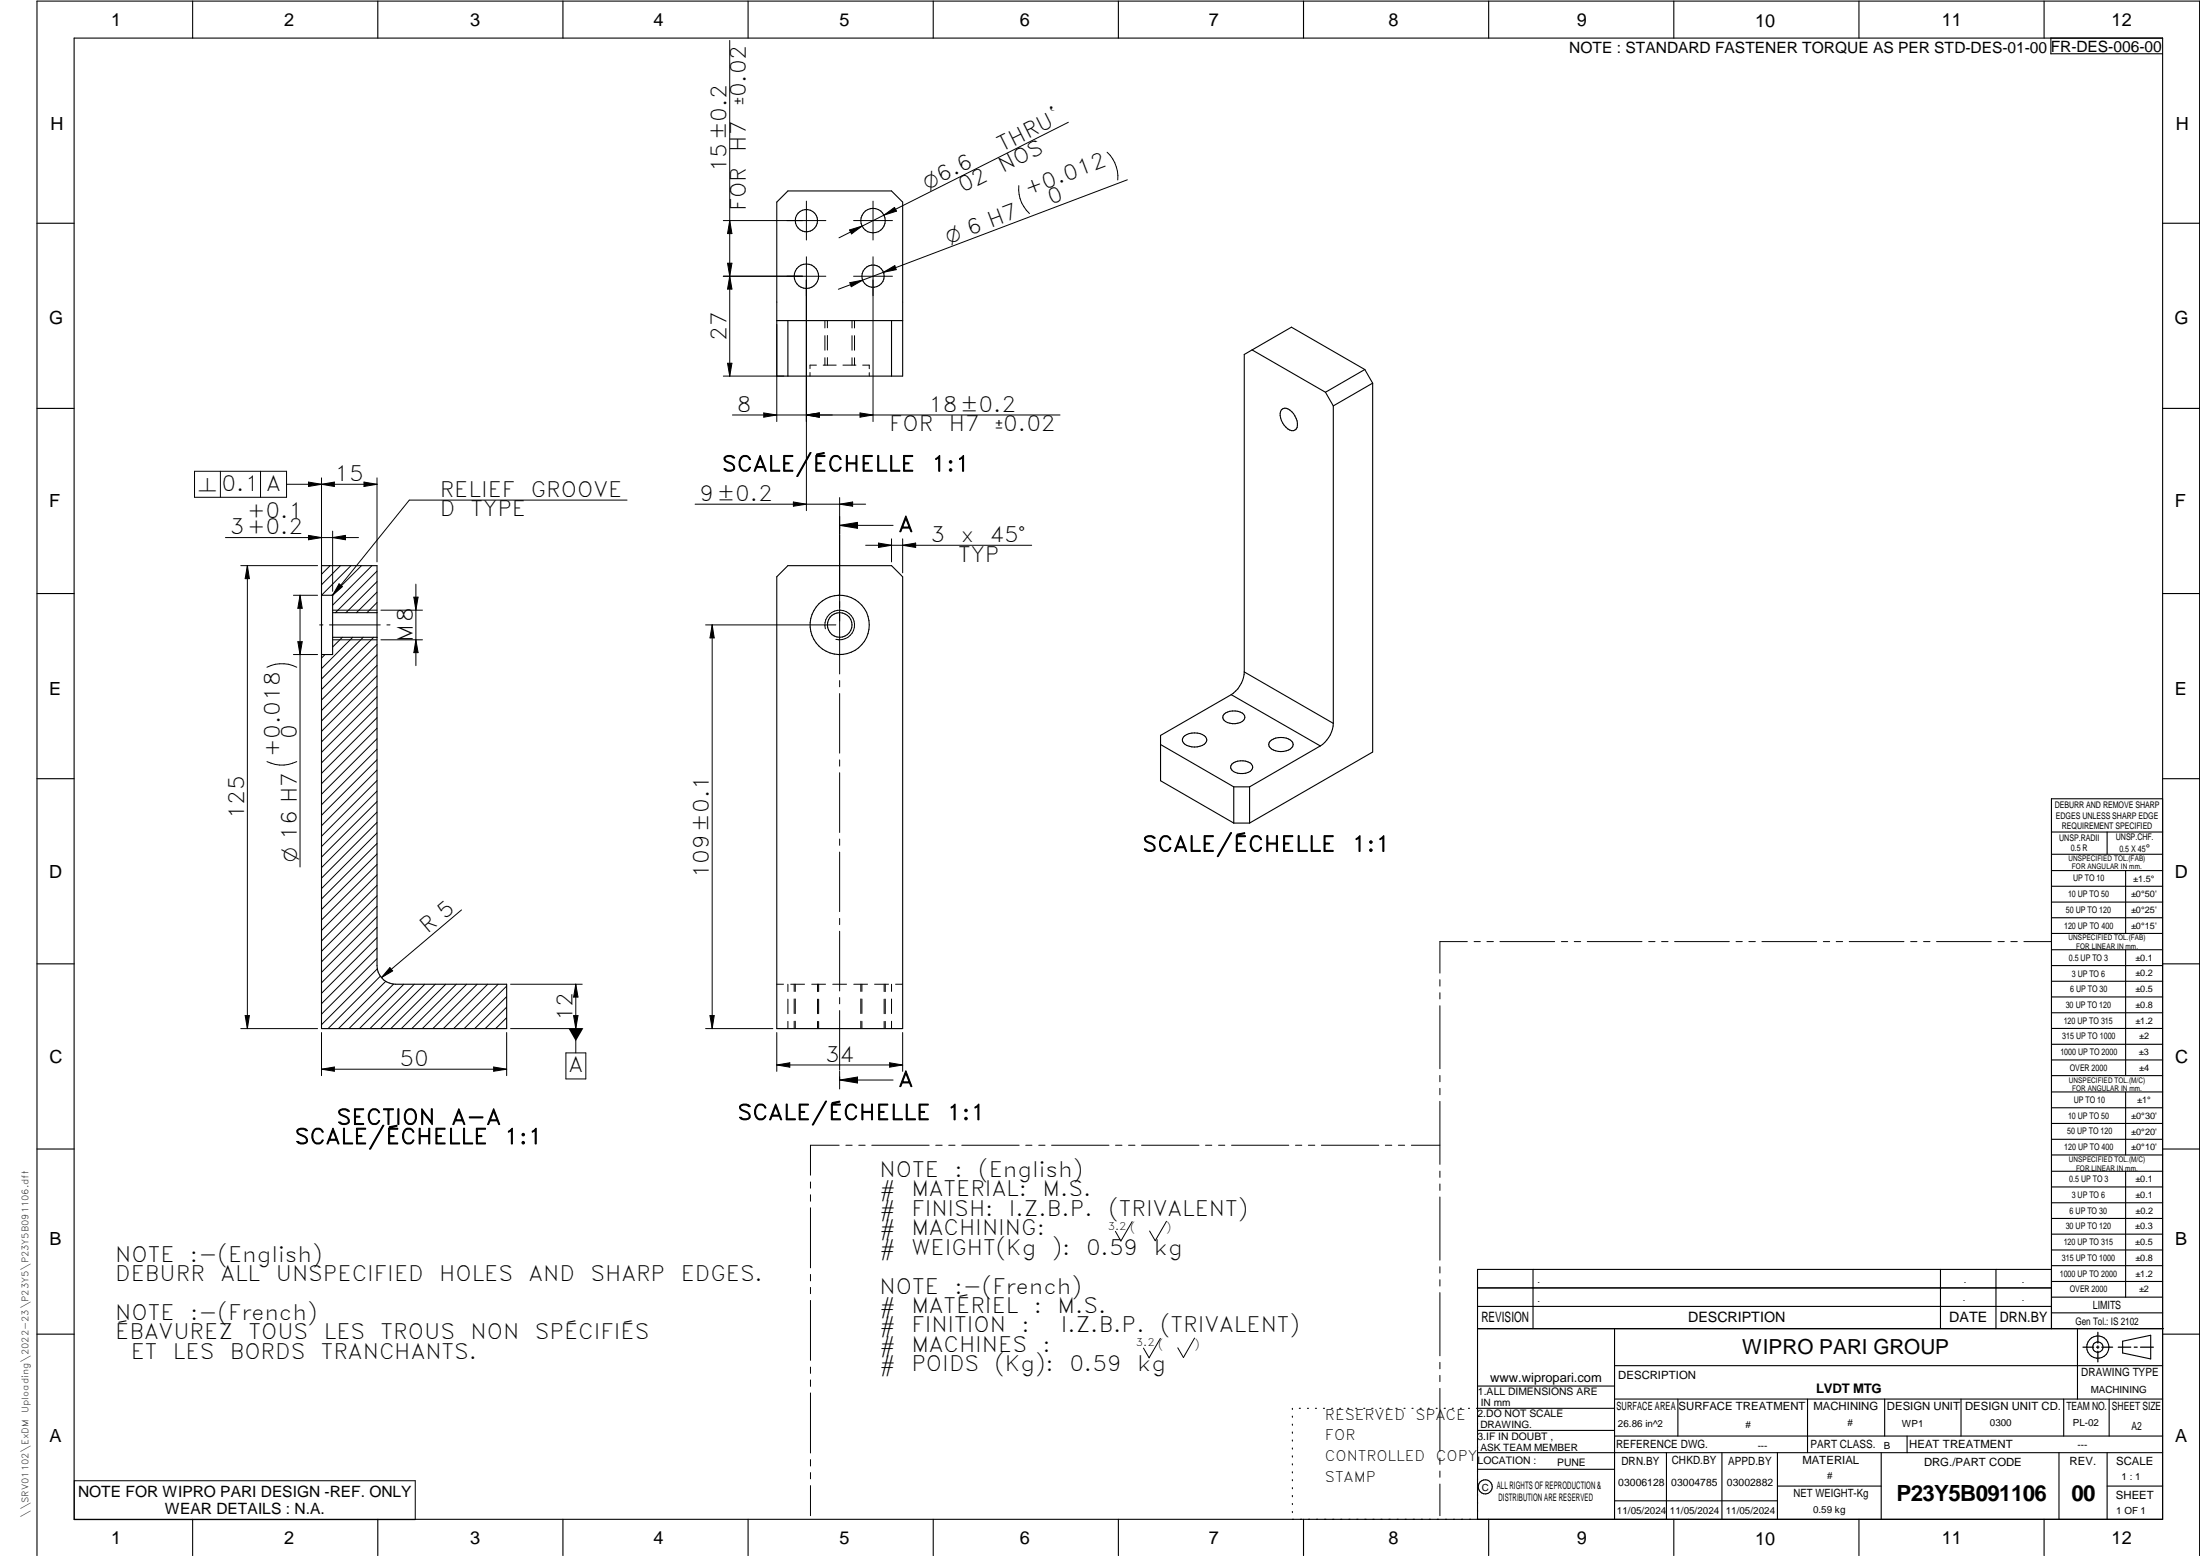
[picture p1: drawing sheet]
<svg xmlns="http://www.w3.org/2000/svg" width="594mm" height="420mm" viewBox="0 0 594 420" stroke-linecap="round" stroke-linejoin="round" font-family="sans-serif">
<g fill="none" stroke="#000" stroke-width=".3">
<path d="M20 10.3h564v400h-564zM52 .3v10M102 .3v10M152 .3v10M202 .3v10M252 .3v10M302 .3v10M352 .3v10M402 .3v10M452 .3v10M502 .3v10M552 .3v10"/>
<path d="M553.8 10.3v4.2h30.2M212.8 51.6h27.9l3 3v47h-33.9v-47zM10 60.3h10M584 60.3h10M209.8 86.6h33.9M212.8 86.6v15M240.7 86.6v15M338.1 94.5l19.8 11.4M368.5 99.8l-10.6 6.1M368.5 99.8l-19.8-11.5-12.7 7.4v85.7M368.5 99.8l2.2 3.7M10 110.3h10"/>
<path d="M346 110.7a1.86 1.86 0 0 1 2.8 .5 4.1 4.1 0 0 1 1.2 4.7 1.82 1.82 0 0 1-2.7-.5 4.2 4.2 0 0 1-1.3-4.7zM357.9 105.9l2.1 3.7M360 109.6v85.7M370.7 103.5v99.6l-33.3 19.1M370.7 103.5l-10.7 6.1M584 110.3h10M86.8 152.7h15v108a5.1 5.1 0 0 0 5 5.1h30v11.9h-50zM209.8 155.7l3-3h27.9l3 3v122h-33.9zM10 160.3h10M86.8 160.7h3v16h-3M89.8 165.4h12M89.8 172.1h12"/>
<path d="M584 160.3h10M319.6 199a4.7 4.7 0 0 1 5.9 0 1.46 1.46 0 0 1-.9 2.3 4.4 4.4 0 0 1-5.2-1.1l-.1-.4zM330.5 192.9a4.3 4.3 0 0 1 5.3 0 1.39 1.39 0 0 1-.9 2.2 4 4 0 0 1-4.6-1v-.8zM332.5 187.6l-19.1 11v12.2l19.8 11.4M332.5 187.6l24 13.8M336 181.4l24 13.9M336 181.4a7.8 7.8 0 0 1-3.5 6.2M360 195.3a7.6 7.6 0 0 1-3.5 6.1M10 210.3h10M313.4 201l19.8 11.5M332.6 206.3a4.3 4.3 0 0 1 5.3 0 1.39 1.39 0 0 1-.9 2.3 3.8 3.8 0 0 1-4.6-1l-.1-.5zM333.2 212.5v9.7"/>
<path d="M333.2 212.5h4.2M337.4 212.5v9.7M342.9 200.2a4.7 4.7 0 0 1 6 0 1.46 1.46 0 0 1-.9 2.3 4.4 4.4 0 0 1-5.3-1l-.1-.5zM356.5 201.4l-19.1 11.1M584 215.7h-30v143.1M584 210.3h10M333.2 222.2h4.2M554 224.7h30M554 230.7h30M554 235.1h30M554 239.3h30M569 224.7v6"/>
<path d="M574 235.1v17M554 243.6h30M554 247.8h30M554 252.1h30M554 256.5h30M574 256.5v33.9M10 260.3h10M554 260.7h30M554 265h30M554 269.2h30M554 273.5h30M554 277.7h30"/>
<path d="M584 260.3h10M554 282h30M554 286.2h30M554 290.4h30M554 294.9h30M554 299.1h30M574 294.9v17M10 310.3h10M554 303.4h30M554 307.6h30M554 311.9h30M554 316.3h30"/>
<path d="M574 316.3v34M584 310.3h10M554 320.5h30M554 324.8h30M554 329h30M554 333.2h30M554 337.5h30M399 358.8h185.2M399 352.8h155M399 347.8h155M414 342.8v16M436 358.8v51.5"/>
<path d="M524 342.8v16M539 342.8v16M554 341.8h30M554 346h30M554 350.3h30M554 354.5h30M554 342.8h-155v67.5M561 358.8v19M10 360.3h10M399 374.3h37M436 377.8h148M453.1 377.8v10"/>
<path d="M488.1 377.8v14.5M508.9 377.8v10M529.5 377.8v10M557.3 377.8v10M569.5 377.8v10M573.2 362.2l7.6-1.6v6.3l-7.6-1.6zM584 368.8h-148M584 360.3h10M349 380.3v.3M349 382.4v.3M349 384.6v.3M349 386.7v.3"/>
<path d="M349 388.8v.3M349 391v.3M349 393.1v.3M349 395.3v.3M349 397.4v.3M349 399.5v.3M350.9 380.3h.2M353.1 380.3h.2M355.2 380.3h.3M357.4 380.3h.3M359.6 380.3h.3M361.7 380.3h.3"/>
<path d="M363.9 380.3h.3M366.1 380.3h.3M368.3 380.3h.2M370.4 380.3h.3M372.6 380.3h.3M374.8 380.3h.3M376.9 380.3h.4M379.1 380.3h.3M381.3 380.3h.3M383.4 380.3h.4M385.6 380.3h.3M387.8 380.3h.3"/>
<path d="M390 380.3h.3M392.2 380.3h.3M394.3 380.3h.3M396.5 380.3h.3M398.7 380.3h37.3M399 396.7h37M399 392.3h185M399 386.2h37M436 387.8h148M450 392.3v18M465 392.3v18M480 392.3v18"/>
<path d="M508 392.3v18M515 387.8v4.5M556 392.3v18M569 392.3v18M52 410.3v9.7M102 410.3v9.7M152 410.3v9.7M202 410.3v9.7M252 410.3v9.7M302 410.3v9.7M349 401.7v.3M349 403.8v.4"/>
<path d="M349 406v.3M349 408.1v.3M352 410.3v9.7M402 410.3v9.7M436 405.3h44M452 410.3v9.7M480 401.3h28M502 410.3v9.7M552 410.3v9.7M569 401.3h15M10 420v-419.7h584v419.7"/>
<circle cx="217.8" cy="59.6" r="3"/>
<circle cx="235.7" cy="59.6" r="3.3"/>
<circle cx="217.8" cy="74.6" r="3.3"/>
<circle cx="235.7" cy="74.6" r="3"/>
<circle cx="226.7" cy="168.7" r="8"/>
<circle cx="226.7" cy="168.8" r="3.3"/>
<circle cx="566.5" cy="363.7" r="1.39"/>
<circle cx="566.5" cy="363.8" r="3"/>
<circle cx="401.1" cy="401.5" r="1.9"/>
</g>
<g fill="none" stroke="#000" stroke-width=".27">
<path d="M197.1 10.9v90.7M288.5 33l-49.8 25.1M195.3 59.6h27.7M197.1 59.6l.5 3.5h-1.1zM217.8 54.3v10.5M230.5 59.6h10.5M235.7 54.3v10.5M238.7 58.1l-12.1 6.1M238.7 58.1l2.8-2.1 .6 1zM275.1 50.1a9 9 0 0 0 2.9 7.6M299 41.1a9 9 0 0 1 2.8 7.5M304.4 48.6l-65.9 24.9"/>
<path d="M196.5 71.1h1.1l-.5 3.5zM197.1 74.6l.5 3.5h-1.1zM217.8 69.3v68.6M223 74.6h-27.7M229.4 62.1l3.4-1.1-2.9 2.2zM229.5 76.3l3.5-.7-3.1 1.8zM230.5 74.6h10.5M235.7 69.3v44.5M238.5 73.5l3.1-1.8 .4 1.1zM238.5 73.5l-12.1 4.6M196.5 98.1h1.1l-.5 3.5zM209.8 87.6v26.2"/>
<path d="M220.5 98.6h-1.8v.9M222.3 98.6h3.5M222.8 86.6v2M222.8 90.6v4M222.8 96.6v2M223.4 86.6v1.9M223.4 90.6v3.9M223.4 96.6v2M227.6 98.6h3.5M230.1 86.6v2M230.1 90.6v4M230.1 96.6v2"/>
<path d="M230.8 86.6v2M230.8 90.6v4M230.8 96.6v2M233 98.6h1.7v1M195.3 101.6h16.4M197.8 112.1h88.5M206.2 111.5l3.6 .6-3.6 .5zM217.8 112.1l3.4-.6v1.1zM218.7 100.6v1M232.2 111.5l3.5 .6-3.5 .5zM234.7 100.6v1M52.5 127.3h24.9v7h-24.9z"/>
<path d="M59.5 127.3v7M70.4 127.3v7M77.4 130.8h24.4M83.3 130.2l7 1.2v-1.2l-7 1.2zM86.8 129v30.7M98.3 130.2l3.5 .6-3.5 .6zM101.8 129v22.7M169.3 135h-58.8l-20.7 25.7M187.7 136.1h46.1M214.2 135.6l3.6 .5-3.6 .6zM226.7 134.4v47.6M226.7 136.1l3.5-.5v1.1z"/>
<path d="M60.9 145.2h35.9M65 152.7h20.8M66.8 152.7l.5 3.6h-1.1zM66.8 152.7v125M83.3 144.6l3.5 .6-3.5 .6zM89.1 152.7l-2.3 2.4M89.8 145.2l3.5-.6v1.2zM89.8 143.4v16.3M91.6 157.6l.8 .8-2.6 2.3zM91.9 152.7l-5.1 5.2M94.8 152.7l-8 8M97.6 152.7l-8 8"/>
<path d="M100.5 152.7l-10.7 10.7M101.8 154.2l-11.2 11.2M101.8 157.1l-8.4 8.3M101.8 159.9l-5.5 5.5M112.3 157.7v22M226.7 141.9h14.5M226.7 141.9l4.9-.8v1.6zM233.8 147.2h44.8M237.2 146.6l3.5 .6-3.5 .6zM240.7 145.5v6.2M243.7 145.5v9.2M243.7 147.2l3.6-.6v1.2z"/>
<path d="M79.2 160.7h6.6M79.2 176.7h6.6M80.4 173.3h1.2l-.6 3.4zM81 160.7v73.4M81 160.7l.6 3.6h-1.2zM86.3 168.7h.9M87.8 176.7l-1 1M89 168.7h13.7M89.8 164.8h12M89.8 172.8h12M92.4 172.1l-2.6 2.6M95.2 172.1l-8.4 8.5"/>
<path d="M98.1 172.1l-11.3 11.2M100.9 172.1l-14.1 14.1M101.8 174l-15 15M101.8 176.8l-15 15.1M101.8 179.7l-15 15M101.8 162.7l-2.7 2.7M102.9 164.8h11.2M102.9 172.8h11.2M104.5 168.7h.8M111.8 161.2h1.1l-.6 3.6zM112.3 172.8l.6 3.4h-1.1zM190.5 168.7h35.2"/>
<path d="M192.3 168.7v109M192.3 168.7l.6 3.6h-1.2zM222.9 169.8a4 4 0 0 1 3.5-5 4 4 0 0 1 4.3 4.3 4 4 0 0 1-5 3.5M80.1 180.2a9 9 0 0 0-8 0M101.8 182.5l-15 15M101.8 185.3l-15 15M101.8 188.2l-15 15M101.8 191l-15 15M101.8 193.8l-15 15M101.8 196.6l-15 15M101.8 199.5l-15 15M226.7 183.8v1.7"/>
<path d="M226.7 187.3v16.1M80.1 205.7a9 9 0 0 1-8 0M101.8 202.3l-15 15M101.8 205.1l-15 15M101.8 207.9l-15 15.1M101.8 210.8l-15 15M101.8 213.6l-15 15M101.8 216.5l-15 14.9M101.8 219.3l-15 15M226.7 205.2v1.7M226.7 208.7v16.1M101.8 222.1l-15 15"/>
<path d="M101.8 224.9l-15 15M101.8 227.8l-15 14.9M101.8 230.6l-15 15M101.8 233.4l-15 15M101.8 236.2l-15 15M101.8 239.1l-15 15M226.7 226.6v1.7M226.7 230.1v16.1M101.8 241.9l-15 15M101.8 244.7l-15 15M101.8 247.6l-15 15M101.8 250.4l-15 15"/>
<path d="M101.8 253.2l-15 15M101.8 256l-15 15M101.8 258.9l-15 15M124.6 245.7l-21.6 18.3M226.7 248v1.7M226.7 251.5v16.1M396.2 254.3h-7.4v8.5M398.1 254.3h1.6M401.5 254.3h1.8M405 254.3h14.8M421.6 254.3h1.7M425.1 254.3h1.7"/>
<path d="M428.6 254.3h14.8M445.2 254.3h1.7M448.7 254.3h1.7M452.2 254.3h14.8M468.8 254.3h1.7M472.3 254.3h1.7M475.8 254.3h14.8M492.4 254.3h1.7M495.8 254.3h1.8M499.4 254.3h14.7M516 254.3h1.6M519.4 254.3h1.8"/>
<path d="M522.9 254.3h14.8M539.5 254.3h1.7M543 254.3h1.7M546.5 254.3h7.4M65 277.7h20.8M66.2 274.2h1.1l-.5 3.5zM86.8 278.8v11.6M101.9 261.6l-15.1 15.1M102.7 263.6l-14.1 14.1M104.2 265l-12.8 12.7M105.3 261.3l.7 .9-3 1.8zM106.3 265.7l-12.1 12"/>
<path d="M109 265.8l-11.9 11.9M111.9 265.8l-12 11.9M114.7 265.8l-12 11.9M117.6 265.8l-12.1 11.9M120.4 265.8l-12 11.9M123.2 265.8l-12 11.9M126 265.8l-12 11.9M128.9 265.8l-12 11.9M131.7 265.8l-12 11.9M134.5 265.8l-12 11.9M136.8 278.8v11.6M136.8 266.3l-11.5 11.4"/>
<path d="M136.8 269.1l-8.6 8.6M136.8 271.9l-5.8 5.8M136.8 274.8l-2.9 2.9M136.8 277.6l-.2 .1M137.9 265.8h19.3M137.9 277.7h19.3M154.9 274.2h1.2l-.6 3.5zM155.5 265.8l.6 3.4h-1.2zM155.5 265.8v18.5M190.5 277.7h18.2M191.7 274.2h1.2l-.6 3.5zM209.8 265.8h1.8"/>
<path d="M209.8 278.8v10.5M212.8 265.8v2M212.8 269.8v3.9M212.8 275.8v1.9M213.5 265.8h3.7M214.5 265.8v1.9M214.5 269.7v4M214.5 275.8v1.9M214.8 265.8v1.9M214.8 269.7v4M214.8 275.8v1.9M219.2 265.8h3.7"/>
<path d="M220.8 265.8v2M220.8 269.8v3.9M220.8 275.8v1.9M221.1 265.8v2M221.1 269.8v3.9M221.1 275.8v1.9M224.9 265.8h3.7M226.7 269.4v1.7M226.7 272.9v16.1M230.5 265.8h3.8M232.4 265.8v1.9M232.4 269.7v4"/>
<path d="M232.4 275.8v1.9M232.7 265.8v1.9M232.7 269.7v4M232.7 275.8v1.9M236.2 265.8h3.7M238.8 265.8v2M238.8 269.8v3.9M238.8 275.8v1.9M239 265.8v2M239 269.8v3.9M239 275.8v1.9M240.7 265.8v1.9"/>
<path d="M240.7 269.7v4M240.7 275.8v1.9M241.8 265.8h1.9M243.7 278.8v10.5M388.8 264.5v1.8M388.8 268.1v1.6M388.8 271.6v17M86.8 288.7l3.5-.6v1.2zM86.8 288.7h50M133.3 288.1l3.5 .6-3.5 .6zM152.8 284.3h5.4v7h-5.4zM209.8 287.6h33.9"/>
<path d="M209.8 287.6l3.5-.6v1.2zM226.7 291.6l4.9-.8v1.6zM226.7 289.3v4.7M226.7 291.6h14.5M240.2 287l3.5 .6-3.5 .6zM388.8 290.4v1.7M388.8 293.9v1.7M388.8 297.4v17M218.9 319.2v1.6M226.6 309.2h-7.7v8.1M228.4 309.2h1.7M231.9 309.2h1.7"/>
<path d="M235.4 309.2h15.5M252.7 309.2h1.7M256.2 309.2h1.7M259.7 309.2h15.5M277 309.2h1.7M280.5 309.2h1.7M284 309.2h15.5M301.2 309.2h1.8M304.8 309.2h1.7M308.3 309.2h15.5M325.5 309.2h1.7M329.1 309.2h1.6"/>
<path d="M332.6 309.2h15.4M349.8 309.2h1.7M353.3 309.2h1.7M356.8 309.2h15.5M374.1 309.2h1.7M377.6 309.2h1.7M381.1 309.2h7.7M388.8 316.2v1.7M388.8 319.7v1.7M218.9 322.6v1.8M218.9 326.1v16.2M305.7 329.9l-3 5.2-1.5-2.6"/>
<path d="M315 329.8l-3.1 5.2-1.5-2.6M388.8 323.2v17.1M218.9 344.1v1.8M218.9 347.6v1.7M218.9 351.2v16.1M388.8 342.1v1.6M388.8 345.6v1.7M388.8 349v17.1M218.9 369.1v1.7M218.9 372.6v1.8M218.9 376.1v16.2M313.3 361.4l-3 5.2-1.5-2.6"/>
<path d="M322.6 361.3l-3 5.3-1.6-2.7M388.8 367.9v1.7M388.8 371.4v1.7M388.8 374.9v17M20.1 399.8h92v10.5h-92zM218.9 394.1v1.8M218.9 397.6v1.7M388.8 393.7v1.7M388.8 397.2v1.7M218.9 401.2v8.1M388.8 400.7v8.6"/>
</g>
<path d="M566.5 359.7v3M562.5 363.8h2.9M566.1 363.8h.7M566.5 363.4v.7M566.5 364.9v2.8M567.6 363.8h2.9M572 363.8h3.4M576.3 363.8h.8M578 363.8h3.5" fill="none" stroke="#000" stroke-width=".34"/>
<g fill="#000">
<path d="M238.7 58.1l2.8-2.1 .6 1zM197.1 74.6l.5 3.5h-1.1zM196.5 71.1h1.1l-.5 3.5zM197.1 59.6l.5 3.5h-1.1zM229.5 76.3l3.5-.7-3.1 1.8zM229.4 62.1l3.4-1.1-2.9 2.2zM238.5 73.5l3.1-1.8 .4 1.1zM196.5 98.1h1.1l-.5 3.5zM206.2 111.5l3.6 .6-3.6 .5zM217.8 112.1l3.4-.6v1.1zM232.2 111.5l3.5 .6-3.5 .5zM83.3 130.2l3.5 .6-3.5 .6z"/>
<path d="M86.8 130.8l3.5-.6v1.2zM98.3 130.2l3.5 .6-3.5 .6zM214.2 135.6l3.6 .5-3.6 .6zM226.7 136.1l3.5-.5v1.1zM66.8 152.7l.5 3.6h-1.1zM83.3 144.6l3.5 .6-3.5 .6zM91.6 157.6l.8 .8-2.6 2.3zM89.8 145.2l3.5-.6v1.2zM226.7 141.9l4.9-.8v1.6zM237.2 146.6l3.5 .6-3.5 .6zM243.7 147.2l3.6-.6v1.2zM81 160.7l.6 3.6h-1.2z"/>
<path d="M80.4 173.3h1.2l-.6 3.4zM112.3 172.8l.6 3.4h-1.1zM111.8 161.2h1.1l-.6 3.6zM192.3 168.7l.6 3.6h-1.2zM66.2 274.2h1.1l-.5 3.5zM105.3 261.3l.7 .9-3 1.8zM154.9 274.2h1.2l-.6 3.5zM155.5 265.8l.6 3.4h-1.2zM153.5 277.7h4l-2 3.4zM191.7 274.2h1.2l-.6 3.5zM86.8 288.7l3.5-.6v1.2zM133.3 288.1l3.5 .6-3.5 .6z"/>
<path d="M209.8 287.6l3.5-.6v1.2zM226.7 291.6l4.9-.8v1.6zM240.2 287l3.5 .6-3.5 .6z"/>
</g>
<g font-size="6">
<text x="512.1" y="405.2">P23Y5B091106</text>
<text x="559.4" y="405.2">00</text>
</g>
<g font-size="5.7">
<text x="201.4" y="40.9" transform="rotate(-90 201.4 40.9)">H7</text>
<text x="270.5" y="41.1" transform="rotate(-27 270.5 41.1)">THRU`</text>
<text x="196.2" y="46.5" transform="rotate(-90 196.2 46.5)">15±0.2</text>
<text x="270.8" y="46.8" transform="rotate(-27 270.8 46.8)">NOS</text>
<text x="260" y="52.2" transform="rotate(-27 260 52.2)">02</text>
<text x="277.5" y="53" transform="rotate(-21 277.5 53)">+0.012</text>
<text x="201.4" y="57.1" transform="rotate(-90 201.4 57.1)">FOR</text>
<text x="283.8" y="55.5" transform="rotate(-21 283.8 55.5)">0</text>
<text x="196.2" y="92" transform="rotate(-90 196.2 92)">27</text>
<text x="199" y="111.2">8</text>
<text x="250.7" y="111.2">18±0.2</text>
<text x="240.1" y="116.5">FOR</text>
<text x="256.2" y="116.5">H7</text>
<text x="90.3" y="129.9">15</text>
<text x="194.9" y="127.3">SCALE/ÉCHELLE</text>
<text x="251.5" y="127.3">1:1</text>
<text x="59.9" y="132.5">0.1 A</text>
<text x="118.7" y="134.2">RELIEF</text>
<text x="143.3" y="134.2">GROOVE</text>
<text x="188.9" y="135.3">9±0.2</text>
<text x="66.8" y="139.7">+0.1</text>
<text x="118.7" y="139.4">D</text>
<text x="127.1" y="139.4">TYPE</text>
<text x="242.6" y="143.6">A</text>
<text x="62.1" y="144.3">3+0.2</text>
<text x="251.3" y="146.4">3</text>
<text x="259.5" y="146.4">x</text>
<text x="267.2" y="146.4">45°</text>
<text x="258.7" y="151.6">TYP</text>
<text x="111.5" y="173.4" transform="rotate(-90 111.5 173.4)">M8</text>
<text x="80.1" y="199.4" transform="rotate(-90 80.1 199.4)">0</text>
<text x="75.6" y="204.4" transform="rotate(-90 75.6 204.4)">+0.018</text>
<text x="65.9" y="221.2" transform="rotate(-90 65.9 221.2)">125</text>
<text x="308.5" y="229.9">SCALE/ÉCHELLE</text>
<text x="365" y="229.9">1:1</text>
<text x="191.4" y="237.1" transform="rotate(-90 191.4 237.1)">109±0.1</text>
<text x="115.5" y="252.3" transform="rotate(-40 115.5 252.3)">R 5</text>
<text x="154.6" y="275.7" transform="rotate(-90 154.6 275.7)">12</text>
<text x="107.9" y="287.8">50</text>
<text x="222.8" y="286.7">34</text>
<text x="153.5" y="289.6">A</text>
<text x="242.6" y="293.4">A</text>
<text x="90.9" y="303.7">SECTION</text>
<text x="121.9" y="303.7">A-A</text>
<text x="199.1" y="302.4">SCALE/ÉCHELLE</text>
<text x="255.7" y="302.4">1:1</text>
<text x="79.6" y="308.9">SCALE/ÉCHELLE</text>
<text x="136.1" y="308.9">1:1</text>
<text x="237.5" y="317.8">NOTE</text>
<text x="257.7" y="317.8">:</text>
<text x="264.1" y="317.8">(English)</text>
<text x="237.5" y="323">#</text>
<text x="246.1" y="323">MATERIAL:</text>
<text x="281.5" y="323">M.S.</text>
<text x="237.5" y="328.3">#</text>
<text x="246.1" y="328.3">FINISH:</text>
<text x="272.4" y="328.3">I.Z.B.P.</text>
<text x="299.3" y="328.3">(TRIVALENT)</text>
<text x="237.5" y="333.5">#</text>
<text x="246.1" y="333.5">MACHINING:</text>
<text x="31.1" y="340.7">NOTE</text>
<text x="51.3" y="340.7">:-(English)</text>
<text x="237.5" y="338.8">#</text>
<text x="246.1" y="338.8">WEIGHT(Kg</text>
<text x="284" y="338.8">):</text>
<text x="293.3" y="338.8">0.59</text>
<text x="311.6" y="338.8">kg</text>
<text x="31.1" y="345.9">DEBURR</text>
<text x="59.6" y="345.9">ALL</text>
<text x="74.5" y="345.9">UNSPECIFIED</text>
<text x="118.6" y="345.9">HOLES</text>
<text x="142.8" y="345.9">AND</text>
<text x="159.4" y="345.9">SHARP</text>
<text x="183.8" y="345.9">EDGES.</text>
<text x="237.5" y="349.3">NOTE</text>
<text x="257.7" y="349.3">:-(French)</text>
<text x="31.1" y="356.4">NOTE</text>
<text x="51.3" y="356.4">:-(French)</text>
<text x="237.5" y="354.5">#</text>
<text x="237.5" y="359.8">#</text>
<text x="246.1" y="359.8">FINITION</text>
<text x="246.1" y="354.5">MATÉRIEL</text>
<text x="275.8" y="359.8">:</text>
<text x="279.2" y="354.5">:</text>
<text x="285.6" y="354.5">M.S.</text>
<text x="286.4" y="359.8">I.Z.B.P.</text>
<text x="313.3" y="359.8">(TRIVALENT)</text>
<text x="31.1" y="361.7">ÉBAVUREZ</text>
<text x="67.1" y="361.7">TOUS</text>
<text x="87.4" y="361.7">LES</text>
<text x="102.8" y="361.7">TROUS</text>
<text x="127.1" y="361.7">NON</text>
<text x="144.4" y="361.7">SPÉCIFIÉS</text>
<text x="237.5" y="365">#</text>
<text x="246.1" y="365">MACHINES</text>
<text x="281.5" y="365">:</text>
<text x="35.3" y="366.9">ET</text>
<text x="46.7" y="366.9">LES</text>
<text x="62" y="366.9">BORDS</text>
<text x="86.6" y="366.9">TRANCHANTS.</text>
<text x="237.5" y="370.3">#</text>
<text x="246.1" y="370.3">POIDS</text>
<text x="268.5" y="370.3">(Kg):</text>
<text x="288.8" y="370.3">0.59</text>
<text x="307.1" y="370.3">kg</text>
</g>
<text font-size="5.6" x="470.5" y="365.5">WIPRO PARI GROUP</text>
<g font-size="5.4">
<text x="201.4" y="28.4" transform="rotate(-90 201.4 28.4)">u0.02</text>
<text x="250.5" y="51.2" transform="rotate(-27 250.5 51.2)">O6.6</text>
<text x="256.2" y="65.9" transform="rotate(-21 256.2 65.9)">O 6 H7</text>
<text x="268.8" y="116.5">u0.02</text>
<text x="53.6" y="132.5">n</text>
<text x="80.1" y="232.9" transform="rotate(-90 80.1 232.9)">O 16 H7</text>
</g>
<g font-size="4.9">
<text x="30" y="6.9">1</text>
<text x="76.7" y="6.9">2</text>
<text x="127" y="6.9">3</text>
<text x="176.5" y="6.9">4</text>
<text x="226.7" y="6.9">5</text>
<text x="275.4" y="6.9">6</text>
<text x="326.4" y="6.9">7</text>
<text x="375" y="6.9">8</text>
<text x="425.8" y="6.9">9</text>
<text x="473.9" y="7.3">10</text>
<text x="524.3" y="6.9">11</text>
<text x="570.2" y="6.9">12</text>
<text x="13.6" y="35.1">H</text>
<text x="587.6" y="35.1">H</text>
<text x="13.2" y="87.5">G</text>
<text x="587.2" y="87.5">G</text>
<text x="13.2" y="137">F</text>
<text x="587.2" y="137">F</text>
<text x="13.2" y="187.6">E</text>
<text x="587.2" y="187.6">E</text>
<text x="13.2" y="237">D</text>
<text x="587.2" y="237">D</text>
<text x="13.4" y="287.1">C</text>
<text x="587.4" y="287.1">C</text>
<text x="13.4" y="336.2">B</text>
<text x="587.4" y="336.2">B</text>
<text x="13.4" y="389.3">A</text>
<text x="587.4" y="389.3">A</text>
<text x="30" y="416.9">1</text>
<text x="76.7" y="416.9">2</text>
<text x="127" y="416.9">3</text>
<text x="176.5" y="416.9">4</text>
<text x="226.7" y="416.9">5</text>
<text x="275.4" y="416.9">6</text>
<text x="326.4" y="416.9">7</text>
<text x="375" y="416.9">8</text>
<text x="425.8" y="416.9">9</text>
<text x="473.9" y="417.3">10</text>
<text x="524.3" y="416.9">11</text>
<text x="570.2" y="416.9">12</text>
</g>
<g font-size="4.2">
<text x="423.7" y="14.3">NOTE : STANDARD FASTENER TORQUE AS PER STD-DES-01-00</text>
<text x="553.8" y="14">FR-DES-006-00</text>
<text x="21.1" y="404.3">NOTE FOR WIPRO PARI DESIGN -REF. ONLY</text>
<text x="44.5" y="408.8">WEAR DETAILS : N.A.</text>
</g>
<g font-size="3.9">
<text x="400" y="357.1">REVISION</text>
<text x="455.9" y="357.1">DESCRIPTION</text>
<text x="526.4" y="357.1">DATE</text>
<text x="540" y="357.1">DRN.BY</text>
<text x="357.8" y="383.3">RESERVED</text>
<text x="382.3" y="383.3">SPACE</text>
<text x="357.8" y="388.9">FOR</text>
<text x="357.8" y="394.5">CONTROLLED</text>
<text x="387.8" y="394.5">COPY</text>
<text x="357.8" y="400">STAMP</text>
</g>
<text font-size="3.6" x="490.4" y="376.1">LVDT MTG</text>
<text font-size="3.5" x="402.4" y="373.3">www.wipropari.com</text>
<g font-size="3.1">
<text x="565.1" y="353.5">LIMITS</text>
<text x="562" y="371.7">DRAWING TYPE</text>
<text x="437" y="372.3">DESCRIPTION</text>
<text x="436.5" y="380.8">SURFACE AREA</text>
<text x="453.3" y="380.8">SURFACE TREATMENT</text>
<text x="489.7" y="380.8">MACHINING</text>
<text x="509.5" y="380.8">DESIGN UNIT</text>
<text x="530.6" y="380.8">DESIGN UNIT CD.</text>
<text x="558" y="380.6">TEAM NO.</text>
<text x="570.3" y="380.7">SHEET SIZE</text>
<text x="575.6" y="386.1">A2</text>
<text x="436.4" y="391.1">REFERENCE DWG.</text>
<text x="437.8" y="395.5">DRN.BY</text>
<text x="451.4" y="395.4">CHKD.BY</text>
<text x="466.6" y="395.5">APPD.BY</text>
<text x="486.7" y="395.4">MATERIAL</text>
<text x="488.9" y="390.9">PART CLASS.</text>
<text x="515.6" y="390.9">HEAT TREATMENT</text>
<text x="519.6" y="395.9">DRG./PART CODE</text>
<text x="558.9" y="395.5">REV.</text>
<text x="571.4" y="395.6">SCALE</text>
<text x="484.3" y="404.2">NET WEIGHT-Kg</text>
<text x="571.4" y="404.7">SHEET</text>
</g>
<text font-size="3" x="579.5" y="230.1">°</text>
<g font-size="2.8">
<text x="299.1" y="332.1">3.2 (</text>
<text x="315" y="332.5">)</text>
<text x="560.4" y="357.7">Gen Tol.: IS 2102</text>
<text x="306.7" y="363.6">3.2 (</text>
<text x="322.5" y="364">)</text>
<text x="399.1" y="376.6">1.ALL DIMENSIONS ARE</text>
<text x="399" y="382.7">2.DO NOT SCALE</text>
<text x="399" y="388.7">3.IF IN DOUBT ,</text>
<text x="399" y="395.4">LOCATION :</text>
<text x="420.5" y="396">PUNE</text>
<text x="404.2" y="402">ALL RIGHTS OF REPRODUCTION &amp;</text>
<text x="437" y="401.2">03006128</text>
<text x="451.3" y="401.2">03004785</text>
<text x="466.3" y="401.2">03002882</text>
<text x="404.7" y="405.4">DISTRIBUTION ARE RESERVED</text>
</g>
<g font-size="2.7">
<text x="564.6" y="376.2">MACHINING</text>
<text x="399.9" y="379.7">IN mm</text>
<text x="399.7" y="385.7">DRAWING.</text>
<text x="436.9" y="385.4">26.86 in^2</text>
<text x="471.4" y="385.5">#</text>
<text x="498.9" y="385">#</text>
<text x="513.6" y="385.3">WP1</text>
<text x="537.3" y="385.1">0300</text>
<text x="559.7" y="385.1">PL-02</text>
<text x="399.7" y="391.8">ASK TEAM MEMBER</text>
<text x="474.6" y="391.2">---</text>
<text x="508.7" y="391.2">B</text>
<text x="561" y="391.1">---</text>
<text x="493.4" y="399.5">#</text>
<text x="572.8" y="399.7">1 : 1</text>
<text x="400.1" y="402.5">C</text>
<text x="436.6" y="408.7">11/05/2024</text>
<text x="450.9" y="408.8">11/05/2024</text>
<text x="466" y="408.9">11/05/2024</text>
<text x="489.6" y="408.5">0.59 kg</text>
<text x="571.4" y="408.7">1 OF 1</text>
</g>
<g font-size="2.5">
<text x="554.9" y="218.3">DEBURR AND REMOVE SHARP</text>
<text x="555.2" y="221">EDGES UNLESS SHARP EDGE</text>
<text x="556.1" y="227.1">UNSP.RADII</text>
<text x="556.8" y="223.8">REQUIREMENT SPECIFIED</text>
<text x="571.4" y="226.9">UNSP.CHF.</text>
<text x="559.2" y="229.9">0.5 R</text>
<text x="572.3" y="230.1">0.5 X 45</text>
<text x="559.8" y="238">UP TO 10</text>
<text x="576.1" y="238.1">±1.5°</text>
<text x="558.5" y="242.2">10 UP TO 50</text>
<text x="575.5" y="242.3">±0°50'</text>
<text x="557.4" y="250.7">120 UP TO 400</text>
<text x="557.9" y="246.5">50 UP TO 120</text>
<text x="575.5" y="250.7">±0°15'</text>
<text x="575.5" y="246.5">±0°25'</text>
<text x="558.7" y="259.4">0.5 UP TO 3</text>
<text x="559.5" y="263.7">3 UP TO 6</text>
<text x="576.6" y="263.6">±0.2</text>
<text x="576.6" y="259.4">±0.1</text>
<text x="559" y="267.9">6 UP TO 30</text>
<text x="576.6" y="267.9">±0.5</text>
<text x="557.8" y="272.2">30 UP TO 120</text>
<text x="576.6" y="272.2">±0.8</text>
<text x="556.9" y="280.7">315 UP TO 1000</text>
<text x="557.3" y="276.4">120 UP TO 315</text>
<text x="576.6" y="276.4">±1.2</text>
<text x="577.7" y="280.7">±2</text>
<text x="556.4" y="284.9">1000 UP TO 2000</text>
<text x="577.6" y="284.9">±3</text>
<text x="558.9" y="289.2">OVER 2000</text>
<text x="577.7" y="289.3">±4</text>
<text x="560" y="297.9">UP TO 10</text>
<text x="577.1" y="297.9">±1°</text>
<text x="558.5" y="302.1">10 UP TO 50</text>
<text x="575.5" y="302.1">±0°30'</text>
<text x="557.4" y="310.6">120 UP TO 400</text>
<text x="558.2" y="306.3">50 UP TO 120</text>
<text x="575.5" y="310.6">±0°10'</text>
<text x="575.5" y="306.4">±0°20'</text>
<text x="558.8" y="319.2">0.5 UP TO 3</text>
<text x="559.4" y="323.4">3 UP TO 6</text>
<text x="576.6" y="319.2">±0.1</text>
<text x="576.6" y="323.5">±0.1</text>
<text x="558.9" y="327.7">6 UP TO 30</text>
<text x="576.7" y="327.7">±0.2</text>
<text x="557.8" y="332">30 UP TO 120</text>
<text x="576.6" y="332">±0.3</text>
<text x="556.8" y="340.5">315 UP TO 1000</text>
<text x="557.3" y="336.3">120 UP TO 315</text>
<text x="576.6" y="336.3">±0.5</text>
<text x="576.6" y="340.5">±0.8</text>
<text x="415.2" y="346.4">.</text>
<text x="530.3" y="346.5">.</text>
<text x="545.9" y="346.4">.</text>
<text x="556.2" y="344.7">1000 UP TO 2000</text>
<text x="576.6" y="344.7">±1.2</text>
<text x="415.2" y="351.5">.</text>
<text x="530" y="351.3">.</text>
<text x="545.9" y="351.4">.</text>
<text x="558.9" y="349">OVER 2000</text>
<text x="577.6" y="349">±2</text>
</g>
<g font-size="2.4">
<text x="7.7" y="381.5" transform="rotate(-90 7.7 381.5)">Uploading\2022-23\P23Y5\P23Y5B091106.dft</text>
<text x="7.7" y="409.8" transform="rotate(-90 7.7 409.8)">\\SRV01102\ExDM</text>
</g>
<g font-size="2.1">
<text x="558.5" y="232.4">UNSPECIFIED TOL.(FAB)</text>
<text x="559.5" y="234.7">FOR ANGULAR IN mm.</text>
<text x="558.6" y="253.9">UNSPECIFIED TOL.(FAB)</text>
<text x="560.7" y="256.3">FOR LINEAR IN mm.</text>
<text x="558.7" y="292.3">UNSPECIFIED TOL.(M/C)</text>
<text x="559.6" y="294.7">FOR ANGULAR IN mm.</text>
<text x="558.7" y="313.7">UNSPECIFIED TOL.(M/C)</text>
<text x="560.6" y="316.1">FOR LINEAR IN mm.</text>
</g>
</svg>
